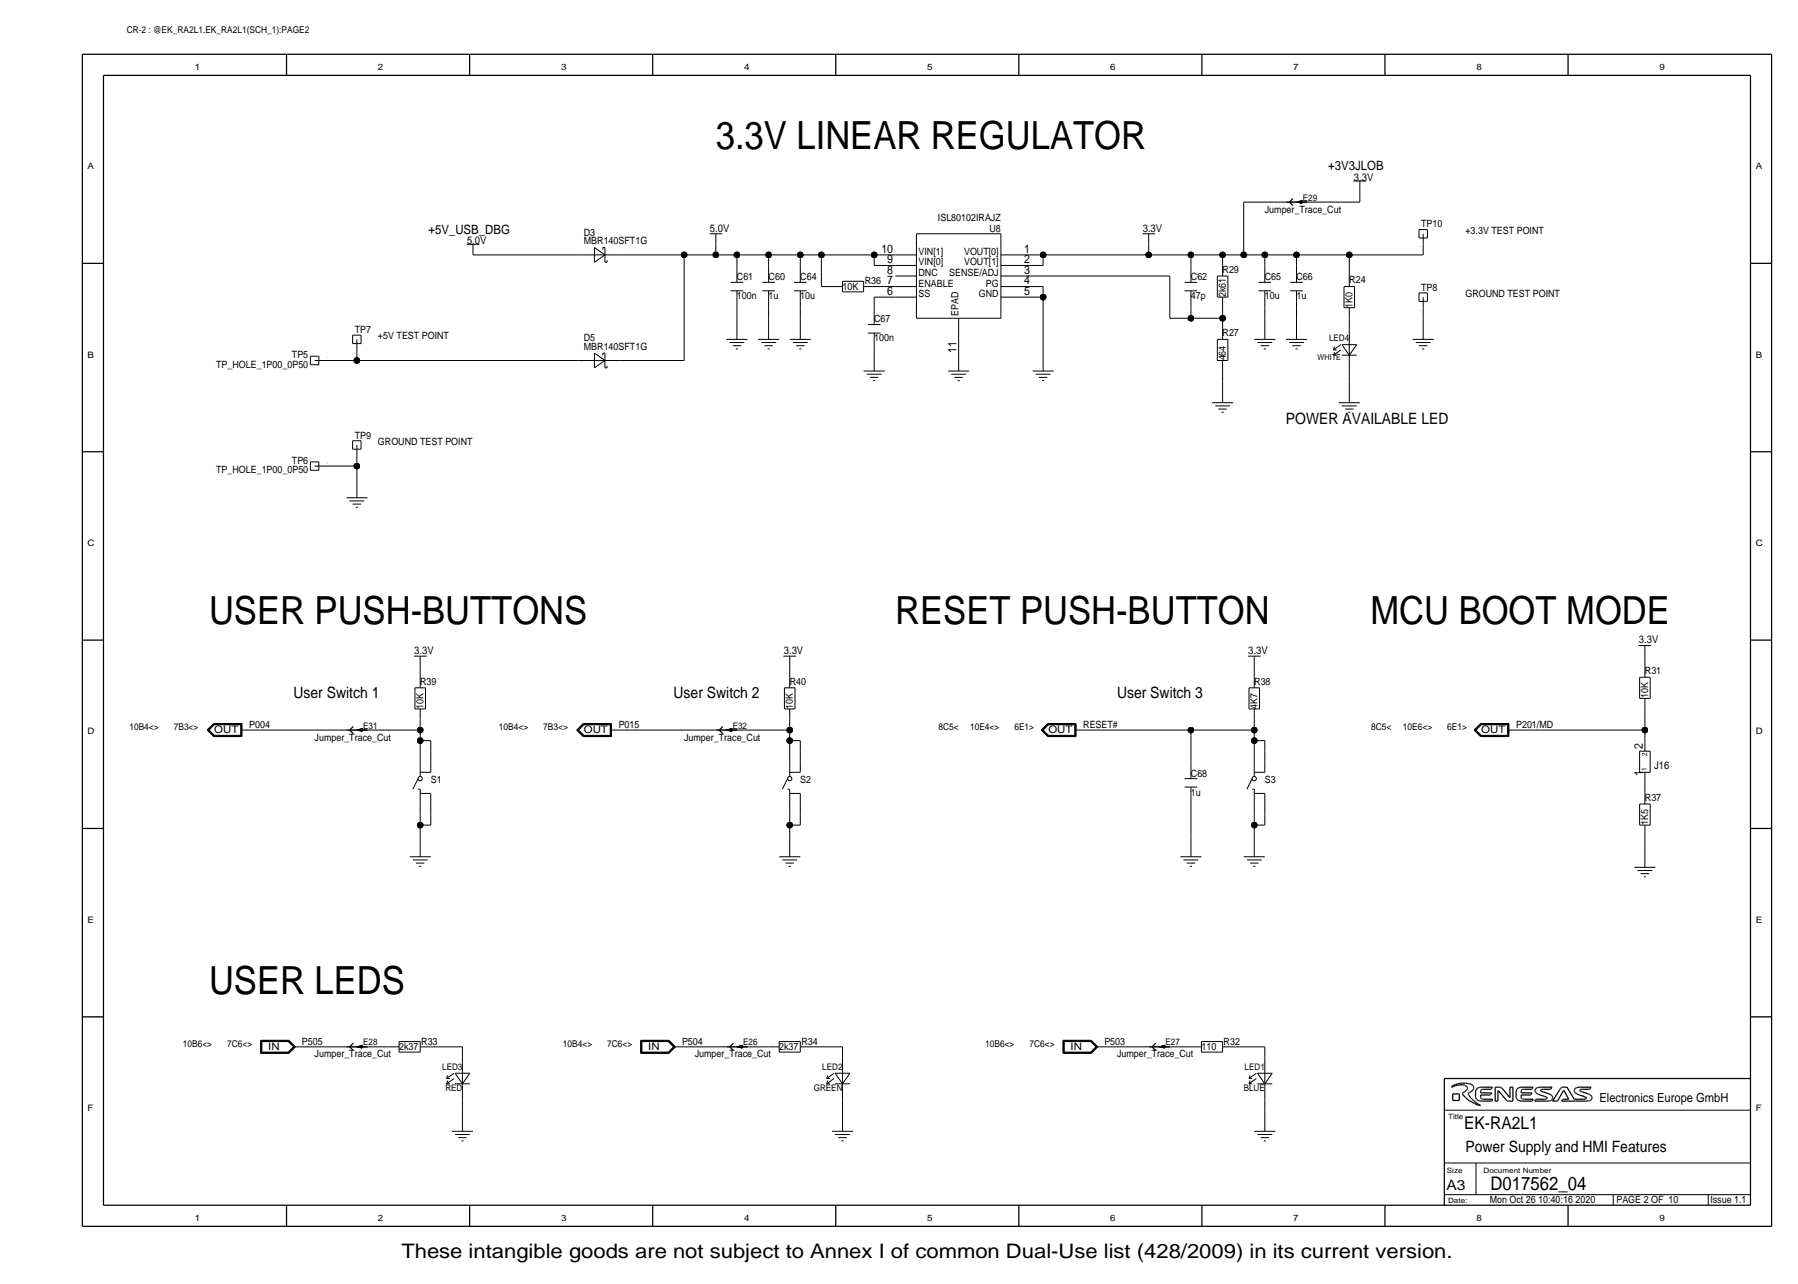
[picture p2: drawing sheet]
<svg xmlns="http://www.w3.org/2000/svg" width="433mm" height="309mm" viewBox="0 0 433 309" stroke-linecap="round" stroke-linejoin="round" font-family="sans-serif">
<g fill="none" stroke="#000" stroke-width=".24">
<path d="M112.3 58.8h3zM113.8 58.8v2.5zM143 59.5v3.6zM143 59.5l2.5 1.8zM145 59.5v.5zM145 59.5h.5zM145.5 59.5v3.6zM170.7 56.2h3zM172.2 58.8v2.5zM172.2 56.2v2.6zM220.5 56.2h20.3zM220.5 56.2v20.4z"/>
<path d="M240.8 56.2v20.4zM274.8 56.2h3.1zM276.4 58.8v2.5zM276.4 56.2v2.6zM299.2 48.6v12.7zM299.2 48.6h10.2zM309.4 48.6h5.1zM311.9 48.6h2.6zM311.9 48.6l1.3 .3zM311.9 48.6l1.4-.4zM312.1 48.6h1zM312.1 48.6h.7z"/>
<path d="M312.1 48.6l.4 .1zM312.2 48.6l1 .2zM312.2 48.6l1-.3zM312.2 48.6l.9-.2zM312.3 48.7h.8zM312.3 48.6l.9-.2zM312.4 48.6l.8 .1zM312.4 48.7h.7zM312.5 48.7l.7 .2zM312.5 48.6l.6-.1zM312.6 48.7l.6 .2zM312.6 48.6l.6-.1z"/>
<path d="M312.8 48.6h.3zM312.8 48.7l.3-.1zM312.8 48.7l.3 .1zM312.8 48.7l.4 .1zM312.9 48.4l.2-.1zM313 48.7h.1zM313 48.6v.2zM313 48.4h.1M313.1 48.7h.1M313.1 48.3v.5zM313.2 48.2v.6zM313.2 48.3v.5z"/>
<path d="M313.2 48.3v.6zM313.2 48.2v.7zM313.3 48.2v.7zM314.5 48.6h12.7zM325.6 43.5h3.1zM327.2 46.1v2.5zM327.2 43.5v2.6zM341.4 55.2h2zM341.4 55.2v2.1zM341.4 57.3h2zM342.4 58.8v2.5zM342.4 56.2v2.6z"/>
<path d="M343.4 55.2v2.1zM113.8 61.3h25.4zM139.2 61.3h10.2zM143 63.1l2.5-1.8zM145.5 63.1h.5zM146 62.6v.5zM149.4 61.3h15.2zM164.6 61.3h7.6zM164.6 61.3v25.4zM172.2 61.3h5.1zM175.8 67.9h3zM175.8 70h3z"/>
<path d="M177.3 61.3h7.6zM177.3 61.3v2.6zM177.3 74v2.6zM177.3 76.6v5zM177.3 71.5v2.5zM177.3 63.9v2.5zM177.3 66.3v1.6zM177.3 70v1.5zM183.4 70h3zM183.4 67.9h3zM184.9 61.3h7.6zM184.9 61.3v2.6z"/>
<path d="M184.9 74v2.6zM184.9 76.6v5zM184.9 71.5v2.5zM184.9 63.9v2.5zM184.9 66.3v1.6zM184.9 70v1.5zM191 67.9h3.1zM191 70h3.1zM192.5 61.3h5.1zM192.5 61.3v2.6zM192.5 74v2.6zM192.5 76.6v5z"/>
<path d="M192.5 71.5v2.5zM192.5 63.9v2.5zM192.5 66.3v1.6zM192.5 70v1.5zM197.6 61.3h12.7zM197.6 61.3v7.6zM197.6 68.9h2.6zM200.2 68.9h2.5zM202.7 67.7v2.5zM202.7 67.7h5.1zM202.7 70.2h5.1zM207.8 68.9h2.5z"/>
<path d="M207.8 67.7v2.5zM208.8 78.1h3zM210.3 71.5v2.5zM210.3 63.9h5.1zM210.3 61.3v2.6zM210.3 61.3h5.1zM210.3 74v2.6zM210.3 76.5v1.6zM210.3 71.5h5.1zM210.3 68.9h5.1zM215.4 61.3h5.1zM215.4 63.9h5.1z"/>
<path d="M215.4 66.4h5.1zM215.4 68.9h5.1zM215.4 71.5h5.1zM220.5 76.6h20.3zM230.6 76.6v5zM240.8 63.9h5.1zM240.8 61.3h5.1zM240.8 71.5h5.1zM240.8 66.4h5.1zM240.8 68.9h5.1zM245.9 63.9h5.1zM245.9 71.5h5.1z"/>
<path d="M245.9 61.3h5.1zM245.9 66.4h35.5zM245.9 68.9h5.1zM251 61.3h25.4zM251 61.3v2.6zM251 71.5v12.7zM251 68.9v2.6zM276.4 61.3h10.1zM281.4 66.4v10.2zM281.4 76.6h5.1zM285 70h3zM285 67.9h3z"/>
<path d="M286.5 61.3h7.6zM286.5 61.3v2.6zM286.5 76.6h7.6zM286.5 74v2.6zM286.5 71.5v2.5zM286.5 63.9v2.5zM286.5 66.3v1.6zM286.5 70v1.5zM292.9 66.4v5.1zM292.9 66.4h2.5zM292.9 71.5h2.5zM294.1 61.3h5.1z"/>
<path d="M294.1 61.3v2.6zM294.1 74v2.6zM294.1 76.6v2.5zM294.1 79.1v2.5zM294.1 71.5v2.5zM294.1 63.9v2.5zM295.4 66.4v5.1zM299.2 61.3h5.1zM302.8 67.9h3zM302.8 70h3zM304.3 61.3h7.6zM304.3 61.3v2.6z"/>
<path d="M304.3 74v2.6zM304.3 76.6v5zM304.3 71.5v2.5zM304.3 63.9v2.5zM304.3 66.3v1.6zM304.3 70v1.5zM310.4 70h3zM310.4 67.9h3zM311.9 61.3h12.7zM311.9 61.3v2.6zM311.9 74v2.6zM311.9 76.6v5z"/>
<path d="M311.9 71.5v2.5zM311.9 63.9v2.5zM311.9 66.3v1.6zM311.9 70v1.5zM323.3 68.9v5.1zM323.3 68.9h2.6zM323.3 74h2.6zM324.6 61.3h17.8zM324.6 61.3v5.1zM324.6 76.6v2.5zM324.6 79.1v10.2zM324.6 74v2.6z"/>
<path d="M324.6 66.4v2.5zM325.9 68.9v5.1zM341.4 70.5h2zM341.4 70.5v2zM341.4 72.5h2zM342.4 74v2.6zM342.4 71.5v2.5zM342.4 76.6v5zM343.4 70.5v2zM74.7 85.7v2zM74.7 87.7h2zM74.7 85.7h2z"/>
<path d="M75.7 86.7h2.5zM76.7 85.7v2zM78.2 86.7h7.7zM84.8 80.6h2.1zM84.8 80.6v2.1zM84.8 82.7h2.1zM85.9 84.2v2.5zM85.9 81.6v2.6zM85.9 86.7h53.3zM86.9 80.6v2.1zM139.2 86.7h10.2zM143 84.9v3.6z"/>
<path d="M143 84.9l2.5 1.8zM143 88.5l2.5-1.8zM145 84.9v.5zM145 84.9h.5zM145.5 88.5h.5zM145.5 84.9v3.6zM146 88v.5zM149.4 86.7h15.2zM174.8 81.6h5zM175.5 82.4h3.6zM176.3 83.2h2zM177 83.9h.5z"/>
<path d="M182.4 81.6h5.1zM183.1 82.4h3.6zM183.9 83.2h2zM184.7 83.9h.5zM190 81.6h5.1zM190.8 82.4h3.5zM191.5 83.2h2zM192.3 83.9h.5zM207.8 89.3h5.1zM208.5 90h3.6zM208.8 80.1h3zM209.3 90.8h2z"/>
<path d="M210.1 91.5h.5zM210.3 84.2v5.1zM210.3 81.6v2.6zM210.3 80.1v1.5zM228.1 89.3h5.1zM228.9 90h3.5zM229.6 90.8h2zM230.4 91.5h.5zM230.6 81.6v2.6zM230.6 84.2v5.1zM248.4 89.3h5.1zM249.2 90h3.5z"/>
<path d="M249.9 90.8h2.1zM250.7 91.5h.5zM251 84.2v5.1zM291.6 96.9h5.1zM292.4 97.6h3.5zM292.9 81.6v5.1zM292.9 81.6h2.5zM292.9 86.7h2.5zM293.1 98.4h2zM293.9 99.2h.5zM294.1 89.3v2.5zM294.1 91.8v5.1z"/>
<path d="M294.1 86.7v2.6zM295.4 81.6v5.1zM301.8 81.6h5zM302.5 82.4h3.6zM303.3 83.2h2zM304 83.9h.5zM309.4 81.6h5.1zM310.1 82.4h3.6zM310.9 83.2h2zM311.7 83.9h.5zM320.8 84.2h.8zM320.8 85.4h.8z"/>
<path d="M320.8 85.4l1.8-1.2zM320.8 84.2l1.8-1.3zM321.1 84.7l-.3 .7zM321.1 83.4l-.3 .8zM322.1 96.9h5.1zM322.8 82.9l1.8 2.5zM322.8 97.6h3.6zM322.8 82.9h3.6zM322.8 85.4h3.6zM323.6 98.4h2zM324.4 99.2h.5zM324.6 89.3v2.5z"/>
<path d="M324.6 91.8v5.1zM326.4 82.9l-1.8 2.5zM339.9 81.6h5zM340.6 82.4h3.6zM341.4 83.2h2zM342.1 83.9h.5zM74.7 111.1v2zM74.7 113.1h2zM74.7 111.1h2zM75.7 112.1h2.5zM76.7 111.1v2zM78.2 112.1h7.7z"/>
<path d="M83.3 119.7h5.1zM84.8 106h2.1zM84.8 106v2.1zM84.8 108.1h2.1zM85.9 109.6v2.5zM85.9 112.1v2.6zM85.9 114.7v5zM85.9 107v2.6zM86.9 106v2.1zM84.1 120.5h3.5zM84.8 121.3h2.1zM85.6 122h.5z"/>
<path d="M99.6 157.8h3zM101.1 157.8v2.6zM188.5 157.8h3zM190 157.8v2.6zM300.2 157.8h3.1zM301.8 157.8v2.6zM394.2 155.3h3.1zM395.7 157.8v2.6zM395.7 155.3v2.5zM49.8 175.6l1.6 1.6zM49.8 175.6l1.6-1.6zM50 175.6l1.5 1.5z"/>
<path d="M50 175.6l1.5-1.5zM50.1 175.6l1.4-1.4zM50.1 175.6l1.4 1.4zM50.3 175.6l1.3-1.3zM50.3 175.6l1.3 1.3zM51.4 174h6.8zM51.4 177.2h6.8zM51.5 177.1h6.6zM51.5 174.1h6.6zM51.5 177h6.5zM51.5 174.2h6.5zM51.6 174.3h6.3z"/>
<path d="M51.6 176.9h6.3zM57.9 175.6h2.6zM57.9 174.3v2.6zM58 174.2v2.8zM58.1 174.1v3zM58.2 174v3.2zM60.5 175.6h22.8zM83.3 175.6h5.1zM83.4 175.6h5zM85.9 175.6h2.5zM85.9 175.6l1.3 .3zM85.9 175.6l1.3-.4z"/>
<path d="M86.1 175.6h1zM86.1 175.6h.6zM86.1 175.6l.3 .1zM86.1 175.6l1 .2zM86.1 175.6l1-.3zM86.2 175.6l.9-.2zM86.3 175.7h.8zM86.3 175.6l.8-.2zM86.3 175.6l.8 .1zM86.4 175.7h.7zM86.4 175.7l.7 .2zM86.4 175.6l.7-.1z"/>
<path d="M86.5 175.7l.6 .2zM86.6 175.6l.5-.1zM86.7 175.6h.4zM86.8 175.7l.3-.1zM86.8 175.7l.3 .1zM86.8 175.4l.3-.1zM86.9 175.7h.2zM87 175.6v.2zM87 175.4h.1M87 175.7h.1M87.1 175.3v.5zM87.1 175.2l.1 .6z"/>
<path d="M87.1 175.3v.6zM87.2 175.3l-.1 .6zM87.2 175.2v.7zM88.4 175.6h12.7zM99.8 165.5v5zM99.8 165.5h2.6zM99.8 170.5h2.6zM101.1 173.1v2.5zM101.1 175.6v2.6zM101.1 178.2v2.5zM101.1 160.4v2.5zM101.1 170.5v2.6z"/>
<path d="M101.1 162.9v2.6zM101.1 178.2h2.5zM102.4 165.5v5zM103.6 178.2v2.5zM138.7 175.6l1.6 1.6zM138.7 175.6l1.6-1.6zM138.9 175.6l1.5 1.5zM138.9 175.6l1.5-1.5zM139 175.6l1.4-1.4zM139 175.6l1.4 1.4zM139.2 175.6l1.3-1.3zM139.2 175.6l1.3 1.3z"/>
<path d="M140.3 177.2h6.8zM140.3 174h6.8zM140.4 177.1h6.6zM140.4 174.1h6.6zM140.4 174.2h6.5zM140.4 177h6.5zM140.5 174.3h6.3zM140.5 176.9h6.3zM146.8 175.6h2.6zM146.8 174.3v2.6zM146.9 174.2v2.8zM147 174.1v3z"/>
<path d="M147.1 174v3.2zM149.4 175.6h22.8zM172.2 175.6h5.1zM172.3 175.6h5zM174.8 175.6h2.5zM174.8 175.6l1.3 .3zM174.8 175.6l1.3-.4zM175 175.6h1zM175 175.6h.6zM175 175.6l.3 .1zM175 175.6l1 .2zM175 175.6l1-.3z"/>
<path d="M175.1 175.6l.9-.2zM175.2 175.7h.8zM175.2 175.6l.8-.2zM175.2 175.6l.8 .1zM175.3 175.7h.7zM175.3 175.7l.7 .2zM175.3 175.6l.7-.1zM175.4 175.7l.6 .2zM175.5 175.6l.5-.1zM175.6 175.6h.4zM175.7 175.7l.3-.1zM175.7 175.7l.3 .1z"/>
<path d="M175.7 175.4l.3-.1zM175.8 175.7h.2zM175.9 175.6v.2zM175.9 175.4h.1M175.9 175.7h.1M176 175.3v.5zM176 175.2l.1 .6zM176 175.3v.6zM176.1 175.3l-.1 .6zM176.1 175.2v.7zM177.3 175.6h12.7zM188.7 170.5h2.6z"/>
<path d="M188.7 165.5v5zM188.7 165.5h2.6zM190 175.6v2.6zM190 178.2v2.5zM190 173.1v2.5zM190 160.4v2.5zM190 170.5v2.6zM190 162.9v2.6zM190 178.2h2.5zM191.3 165.5v5zM192.5 178.2v2.5zM250.5 175.6l1.6 1.6z"/>
<path d="M250.5 175.6l1.6-1.6zM250.6 175.6l1.5-1.5zM250.6 175.6l1.5 1.5zM250.8 175.6l1.4-1.4zM250.8 175.6l1.4 1.4zM251 175.6l1.2-1.3zM251 175.6l1.2 1.3zM252.1 177.2h6.8zM252.1 174h6.8zM252.1 174.1h6.7zM252.1 177.1h6.7zM252.2 174.2h6.5z"/>
<path d="M252.2 177h6.5zM252.2 174.3h6.4zM252.2 176.9h6.4zM258.6 175.6h2.5zM258.6 174.3v2.6zM258.7 174.2v2.8zM258.8 174.1v3zM258.9 174v3.2zM261.1 175.6h25.4zM286.5 175.6v7.6zM286.5 175.6h15.3zM300.5 165.5v5z"/>
<path d="M300.5 165.5h2.5zM300.5 170.5h2.5zM301.8 175.6v2.6zM301.8 178.2v2.5zM301.8 173.1v2.5zM301.8 160.4v2.5zM301.8 170.5v2.6zM301.8 162.9v2.6zM301.8 178.2h2.5zM303 165.5v5zM304.3 178.2v2.5zM354.6 175.6l1.6-1.6z"/>
<path d="M354.6 175.6l1.6 1.6zM354.8 175.6l1.5-1.5zM354.8 175.6l1.5 1.5zM354.9 175.6l1.4-1.4zM354.9 175.6l1.4 1.4zM355.1 175.6l1.3 1.3zM355.1 175.6l1.3-1.3zM356.2 177.2h6.8zM356.2 174h6.8zM356.3 177.1h6.6zM356.3 174.1h6.6zM356.3 174.2h6.5z"/>
<path d="M356.3 177h6.5zM356.4 174.3h6.3zM356.4 176.9h6.3zM362.7 175.6h2.6zM362.7 174.3v2.6zM362.8 174.2v2.8zM362.9 174.1v3zM363 174v3.2zM365.3 175.6h30.4zM394.5 168h2.5zM394.5 162.9v5.1zM394.5 162.9h2.5z"/>
<path d="M395.7 170.5v5.1zM395.7 175.6v2.6zM395.7 178.2v2.5zM395.7 168v2.5zM395.7 160.4v2.5zM397 162.9v5.1zM100.6 189.8h.5zM100.6 187.3l-1.3 2.5zM101.1 198.5v2.5zM101.1 195.9v2.6zM101.1 193.4v2.5zM101.1 180.7v2.5z"/>
<path d="M101.1 183.2v3.6zM101.1 190.9h2.5zM101.1 189.8v3.6zM101.1 198.5h2.5zM101.1 185.8h2.5zM103.6 195.9v2.6zM103.6 193.4v2.5zM103.6 180.7v2.5zM103.6 183.2v2.6zM103.6 190.9v2.5zM189.5 189.8h.5zM189.5 187.3l-1.3 2.5z"/>
<path d="M190 198.5v2.5zM190 195.9v2.6zM190 193.4v2.5zM190 180.7v2.5zM190 183.2v3.6zM190 190.9h2.5zM190 189.8v3.6zM190 198.5h2.5zM190 185.8h2.5zM192.5 195.9v2.6zM192.5 193.4v2.5zM192.5 180.7v2.5z"/>
<path d="M192.5 183.2v2.6zM192.5 190.9v2.5zM285 189.3h3zM285 187.3h3zM286.5 193.4v7.6zM286.5 190.9v2.5zM286.5 183.2v2.6zM286.5 185.7v1.6zM286.5 189.3v1.6zM301.2 189.8h.6zM301.2 187.3l-1.2 2.5zM301.8 198.5v2.5z"/>
<path d="M301.8 195.9v2.6zM301.8 193.4v2.5zM301.8 180.7v2.5zM301.8 183.2v3.6zM301.8 190.9h2.5zM301.8 189.8v3.6zM301.8 198.5h2.5zM301.8 185.8h2.5zM304.3 195.9v2.6zM304.3 193.4v2.5zM304.3 180.7v2.5zM304.3 183.2v2.6z"/>
<path d="M304.3 190.9v2.5zM394.5 198.5h2.5zM394.5 180.7h2.5zM394.5 180.7v5.1zM394.5 185.8h2.5zM394.5 193.4v5.1zM394.5 193.4h2.5zM395.7 188.3v2.6zM395.7 185.8v2.5zM395.7 198.5v2.5zM395.7 190.9v2.5zM397 180.7v5.1z"/>
<path d="M397 193.4v5.1zM98.6 206.1h5zM99.3 206.9h3.6zM100.1 207.6h2zM100.8 208.4h.5zM101.1 201v5.1zM187.5 206.1h5zM188.2 206.9h3.6zM189 207.6h2zM189.7 208.4h.5zM190 201v5.1zM284 206.1h5.1z"/>
<path d="M284.7 206.9h3.6zM285.5 207.6h2zM286.3 208.4h.5zM286.5 201v5.1zM299.2 206.1h5.1zM300 206.9h3.5zM300.7 207.6h2.1zM301.5 208.4h.5zM301.8 201v5.1zM393.2 208.6h5.1zM394 209.4h3.5zM394.7 210.2h2z"/>
<path d="M395.5 210.9h.5zM395.7 201v2.6zM395.7 203.6v5zM62.7 250.2v3.2zM62.7 253.4h6.8zM62.7 250.2h6.8zM62.8 250.3v3zM62.8 253.3h6.6zM62.8 250.3h6.6zM62.9 250.4h6.5zM62.9 250.4v2.8zM62.9 253.2h6.5z"/>
<path d="M63 250.5h6.3zM63 250.5v2.6zM63 253.1h6.3zM69.3 253.1l1.3-1.3zM69.3 250.5l1.3 1.3zM69.4 253.2l1.4-1.4zM69.4 250.4l1.4 1.4zM69.4 250.3l1.5 1.5zM69.4 253.3l1.5-1.5zM69.5 250.2l1.6 1.6zM70.6 251.8h2.6zM71.1 251.8l-1.6 1.6z"/>
<path d="M73.2 251.8h10.1zM83.3 251.8h5.1zM83.4 251.8h5zM85.9 251.8h2.5zM85.9 251.8l1.3 .3zM85.9 251.8l1.3-.4zM86.1 251.8h1zM86.1 251.8h.6zM86.1 251.8l.3 .1zM86.1 251.8l1 .2zM86.1 251.8l1-.3zM86.2 251.8l.9-.2z"/>
<path d="M86.3 251.9h.8zM86.3 251.8l.8-.2zM86.3 251.8l.8 .1zM86.4 251.9h.7zM86.4 251.9l.7 .2zM86.4 251.8l.7-.1zM86.5 251.9l.6 .2zM86.6 251.8l.5-.1zM86.7 251.8h.4zM86.8 251.9l.3-.1zM86.8 251.9l.3 .1zM86.8 251.6l.3-.1z"/>
<path d="M86.9 251.9h.2zM87 251.8v.2zM87 251.6h.1M87 251.9h.1M87.1 251.5v.5zM87.1 251.4l.1 .6zM87.1 251.5v.6zM87.2 251.5l-.1 .6zM87.2 251.4v.7zM88.4 251.8h5.1zM93.5 251.8h2.5zM96 253.1h5.1z"/>
<path d="M96 250.5v2.6zM96 250.5h5.1zM101.1 251.8h2.5zM101.1 250.5v2.6zM103.6 251.8h7.7zM107.4 259.4h.8zM107.4 259.4l1.8-1.2zM107.7 259.9l-.3 .8zM107.7 258.7l-.3 .7zM109.5 258.2l1.8 2.5zM109.5 258.2h3.5zM111.3 251.8v2.6z"/>
<path d="M111.3 254.4v10.1zM113 258.2l-1.7 2.5zM154.1 250.2h6.8zM154.1 250.2v3.2zM154.1 253.4h6.8zM154.2 250.3v3zM154.2 253.3h6.7zM154.2 250.3h6.7zM154.3 250.4v2.8zM154.3 253.2h6.5zM154.3 250.4h6.5zM154.4 250.5v2.6z"/>
<path d="M154.4 253.1h6.4zM154.4 250.5h6.4zM160.8 250.5l1.3 1.3zM160.8 253.1l1.3-1.3zM160.8 253.2l1.4-1.4zM160.8 250.4l1.4 1.4zM160.9 250.3l1.5 1.5zM160.9 253.3l1.5-1.5zM160.9 253.4l1.6-1.6zM160.9 250.2l1.6 1.6zM162.1 251.8h2.5zM164.6 251.8h10.2z"/>
<path d="M174.8 251.8h5zM174.8 251.8h5.1zM177.3 251.8h2.5zM177.3 251.8l1.3 .3zM177.3 251.8l1.4-.4zM177.5 251.8h1zM177.5 251.8h.7zM177.5 251.8l.4 .1zM177.5 251.8l1.1 .2zM177.5 251.8l1.1-.3zM177.6 251.8l.9-.2zM177.7 251.9h.8z"/>
<path d="M177.7 251.8l.9-.2zM177.7 251.8l.9 .1zM177.8 251.9h.7zM177.9 251.9l.7 .2zM177.9 251.8l.6-.1zM178 251.9l.6 .2zM178 251.8l.6-.1zM178.2 251.8h.3zM178.2 251.9l.3-.1zM178.2 251.9l.3 .1zM178.2 251.9l.4 .1zM178.3 251.6l.2-.1z"/>
<path d="M178.4 251.9h.1zM178.4 251.8v.2zM178.4 251.6h.1M178.5 251.9h.1M178.5 251.5v.5zM178.6 251.4v.6zM178.6 251.5v.5zM178.6 251.5v.6zM178.6 251.4v.7zM178.7 251.4v.7zM179.8 251.8h5.1zM184.9 251.8h2.6z"/>
<path d="M187.5 250.5v2.6zM187.5 250.5h5zM187.5 253.1h5zM192.5 251.8h2.6zM192.5 250.5v2.6zM195.1 251.8h7.6zM198.9 259.4l1.8-1.2zM198.9 259.4h.7zM199.1 259.9l-.2 .8zM199.1 258.7l-.2 .7zM200.9 258.2l1.8 2.5zM200.9 258.2h3.6z"/>
<path d="M202.7 251.8v2.6zM202.7 254.4v10.1zM204.5 258.2l-1.8 2.5zM255.7 250.2v3.2zM255.7 253.4h6.8zM255.7 250.2h6.8zM255.8 250.3h6.7zM255.8 250.3v3zM255.8 253.3h6.7zM255.9 250.4v2.8zM255.9 253.2h6.5zM255.9 250.4h6.5z"/>
<path d="M256 250.5h6.4zM256 250.5v2.6zM256 253.1h6.4zM262.4 250.5l1.3 1.3zM262.4 253.1l1.3-1.3zM262.4 253.2l1.4-1.4zM262.4 250.4l1.4 1.4zM262.5 253.3l1.5-1.5zM262.5 250.3l1.5 1.5zM262.5 250.2l1.6 1.6zM262.5 253.4l1.6-1.6zM263.7 251.8h2.5z"/>
<path d="M266.2 251.8h10.2zM276.4 251.8h5zM276.4 251.8h5.1zM278.9 251.8h2.5zM278.9 251.8l1.3 .3zM278.9 251.8l1.4-.4zM279.1 251.8h1zM279.1 251.8h.7zM279.1 251.8l.4 .1zM279.1 251.8l1.1 .2zM279.1 251.8l1.1-.3zM279.2 251.8l.9-.2z"/>
<path d="M279.3 251.9h.8zM279.3 251.8l.9-.2zM279.3 251.8l.9 .1zM279.4 251.9h.7zM279.5 251.9l.7 .2zM279.5 251.8l.6-.1zM279.6 251.9l.6 .2zM279.6 251.8l.6-.1zM279.8 251.8h.3zM279.8 251.9l.3-.1zM279.8 251.9l.3 .1zM279.8 251.9l.4 .1z"/>
<path d="M279.9 251.6l.2-.1zM280 251.9h.1zM280 251.8v.2zM280 251.6h.1M280.1 251.9h.1M280.1 251.5v.5zM280.2 251.4v.6zM280.2 251.5v.5zM280.2 251.5v.6zM280.2 251.4v.7zM280.3 251.4v.7zM281.4 251.8h5.1z"/>
<path d="M286.5 251.8h2.6zM289.1 250.5v2.6zM289.1 250.5h5zM289.1 253.1h5zM294.1 251.8h2.6zM294.1 250.5v2.6zM296.7 251.8h7.6zM300.5 259.4l1.8-1.2zM300.5 259.4h.7zM300.7 259.9l-.2 .8zM300.7 258.7l-.2 .7zM302.5 258.2l1.8 2.5z"/>
<path d="M302.5 258.2h3.6zM304.3 251.8v2.6zM304.3 254.4v10.1zM306.1 258.2l-1.8 2.5zM107.4 260.7h.8zM107.4 260.7l1.8-1.3zM108.7 272.1h5.1zM109.5 260.7h3.5zM109.5 272.9h3.5zM110.2 273.7h2.1zM111 274.4h.5zM111.3 264.5v2.6z"/>
<path d="M111.3 267.1v5zM198.9 260.7h.7zM198.9 260.7l1.8-1.3zM200.2 272.1h5zM200.9 260.7h3.6zM200.9 272.9h3.6zM201.7 273.7h2zM202.4 274.4h.5zM202.7 264.5v2.6zM202.7 267.1v5zM300.5 260.7h.7zM300.5 260.7l1.8-1.3z"/>
<path d="M301.8 272.1h5zM302.5 260.7h3.6zM302.5 272.9h3.6zM303.3 273.7h2zM304 274.4h.5zM304.3 264.5v2.6zM304.3 267.1v5zM347.5 279.8h73.6zM347.5 267.1h73.6zM355.1 279.8v7.6zM347.5 287.4h73.6zM388.1 287.4v2.5z"/>
<path d="M411 287.4v2.5z"/>
<circle cx="101.1" cy="187.3" r=".51"/>
<circle cx="190" cy="187.3" r=".51"/>
<circle cx="301.7" cy="187.3" r=".51"/>
</g>
<g fill="#000" stroke="#000" stroke-width=".24">
<circle cx="164.6" cy="61.3" r=".71"/>
<circle cx="172.2" cy="61.3" r=".71"/>
<circle cx="177.3" cy="61.3" r=".71"/>
<circle cx="184.9" cy="61.3" r=".71"/>
<circle cx="192.5" cy="61.3" r=".71"/>
<circle cx="197.6" cy="61.3" r=".71"/>
<circle cx="210.3" cy="61.3" r=".71"/>
<circle cx="251" cy="71.5" r=".71"/>
<circle cx="251" cy="61.3" r=".71"/>
<circle cx="276.4" cy="61.3" r=".71"/>
<circle cx="286.5" cy="76.6" r=".71"/>
<circle cx="286.5" cy="61.3" r=".71"/>
<circle cx="294.1" cy="61.3" r=".71"/>
<circle cx="294.1" cy="76.6" r=".71"/>
<circle cx="299.2" cy="61.3" r=".71"/>
<circle cx="304.3" cy="61.3" r=".71"/>
<circle cx="311.9" cy="61.3" r=".71"/>
<circle cx="324.6" cy="61.3" r=".71"/>
<circle cx="85.9" cy="86.7" r=".71"/>
<circle cx="85.9" cy="112.1" r=".71"/>
<circle cx="101.1" cy="175.6" r=".71"/>
<circle cx="101.1" cy="178.2" r=".71"/>
<circle cx="190" cy="178.2" r=".71"/>
<circle cx="190" cy="175.6" r=".71"/>
<circle cx="286.5" cy="175.6" r=".71"/>
<circle cx="301.8" cy="178.2" r=".71"/>
<circle cx="301.8" cy="175.6" r=".71"/>
<circle cx="395.7" cy="175.6" r=".71"/>
<circle cx="101.1" cy="198.5" r=".71"/>
<circle cx="190" cy="198.5" r=".71"/>
<circle cx="301.8" cy="198.5" r=".71"/>
</g>
<g fill="none" stroke="#000" stroke-width=".3">
<path d="M19.8 13.1v281.9zM19.8 13.1h406.4zM24.9 18.1h396.2zM24.9 18.1v271.8zM68.9 13.1v5zM113 13.1v5zM157 13.1v5zM201.1 13.1v5zM245.1 13.1v5zM289.2 13.1v5zM333.2 13.1v5zM377.2 13.1v5z"/>
<path d="M421.1 18.1v271.8zM426.2 13.1v281.9zM310.2 48.6l.8 .9zM311 47.8l-.8 .8zM19.8 63.3h5.1zM421.1 63.3h5.1zM19.8 108.7h5.1zM421.1 108.7h5.1zM19.8 154h5.1zM421.1 154h5.1zM84.1 175.6l.9 .9zM84.1 175.6l.9-.8z"/>
<path d="M173 175.6l.9 .9zM173 175.6l.9-.8zM19.8 199.3h5.1zM421.1 199.3h5.1zM19.8 244.6h5.1zM84.1 251.8l.9 .9zM84.1 251.8l.9-.8zM175.6 251.8l.8 .9zM175.6 251.8l.8-.8zM277.2 251.8l.8 .9zM277.2 251.8l.8-.8zM347.5 259.4h73.6z"/>
<path d="M347.5 259.4v30.5zM421.1 244.6h5.1zM349.3 261.5h.1M349.3 261.4h.1M349.3 261.6h.1M349.3 261.4l-.1 .1zM349.3 261.3h.1M349.4 261.5l.3-.2zM349.4 261.2h.1M349.4 261.5h.1M349.5 261.2l.3-.2zM349.5 264.7h1.6z"/>
<path d="M349.5 263.1v1.6zM349.5 263.1h1.6zM349.7 261.3l.4-.1zM349.8 261l.4-.1zM350.1 261.2l.5-.1zM350.2 260.9l.4-.1zM350.6 261.1l.4-.1zM350.6 260.8l.4-.1zM351 260.7l.4-.1zM351 261h.5zM351.1 263.1v1.6zM351.4 260.6h.4z"/>
<path d="M351.5 261h.4zM351.8 260.6h.4zM351.8 262.9h.1M351.8 263h.1M351.8 263v.1zM351.8 263.1l.1 .2zM351.9 262.9h.1M351.9 261h.4zM351.9 263.3l.3 .4zM351.9 262.8h.1M352 262.8l.4-.2zM352.2 260.6h.4z"/>
<path d="M352.2 263.7l.4 .3zM352.3 261l.2 .1zM352.4 262.6l.2-.2zM352.5 261.1l.1 .1zM352.6 261.2h.2zM352.6 264l.4 .4zM352.6 260.6h.4zM352.6 262.4l.2-.1zM352.8 262.3l.1-.1zM352.8 261.2l.1 .1zM352.9 261.3l.1 .2zM353 261.6h.1"/>
<path d="M353 260.6l.3 .1zM353 262l-.1 .2zM353.1 261.7h.1M353 264.4l.5 .4zM353.1 261.7v.1zM353.1 261.8l-.1 .2zM353.2 263.1h.1M353.3 260.7h.3zM353.3 263.2l.1 .3zM353.3 263h.1M353.3 262.9h.1M353.3 262.9l.2-.1z"/>
<path d="M353.4 263.5l.2 .3zM353.5 262.8l.2-.1zM353.5 264.8l.6 .3zM353.6 260.7l.3 .1zM353.6 263.8l.3 .3zM353.7 262.7l.2-.1zM353.9 260.8l.2 .1zM353.9 264.1l.3 .4zM354.1 262.4l.2-.1zM354.1 260.9l.2 .2zM354.1 262.4l-.2 .2zM354.1 265.1l.6 .3z"/>
<path d="M354.2 264.5l.3 .2zM354.3 261.1l.1 .1zM354.4 261.2l.1 .2zM354.4 262.1l-.1 .2zM354.5 264.7l.4 .4zM354.5 261.9l-.1 .2zM354.5 261.7v.2zM354.5 261.4v.3zM354.7 265.4l.6 .3zM354.9 265.1l.4 .3zM355 264l.1 .2zM355 263.7v.3z"/>
<path d="M355 262.7v1zM355 262.4v.3zM355.1 264.2l.1 .3zM355.1 262.2l-.1 .2zM355.2 264.5l.2 .1zM355.2 262l-.1 .2zM355.3 265.4l.4 .2zM355.3 265.7l.7 .2zM355.4 261.8l.3-.1zM355.4 264.6l.3 .1zM355.4 261.8l-.2 .2zM355.7 264.7l.2 .1z"/>
<path d="M355.7 261.7l.2-.1zM355.7 265.6l.5 .3zM355.9 264.8l.3 .1zM355.9 261.6l.3-.1zM356.1 265.9h.1M356.2 265.9h.1M356.2 262.9h2.7zM356.2 261.5h.4zM356.2 264l.1 .1zM356.2 262.4v.2zM356.2 262.6v.3zM356.2 263.4h2.2z"/>
<path d="M356.2 263.4v.5zM356.2 264h.1M356.2 264.9h.4zM356.4 264.3h.1M356.3 264.2h.1M356.2 262.4h.1M356.3 262.2l.1-.1zM356.3 262.3h.1M356.5 264.3h.1M356.4 262.1l.2-.1zM356.5 264.3l.1 .1zM356.6 262h.1z"/>
<path d="M356.6 261.5h2.5zM356.6 264.9h2.1zM356.6 264.4h.2zM356.7 262h.3zM356.8 264.4h.2zM357 264.4h2.1zM357 262h1.7zM358.4 263.4h.1M358.5 263.3h.1M358.7 262h.1M358.7 264.9h.1M358.9 262.9l-.3 .4z"/>
<path d="M358.9 264.9h.1M358.8 262h.1M359.1 261.5l-.2 .4zM359.1 264.4l-.1 .4zM359.7 261.5h.6zM359.7 261.5v3.4zM359.7 264.9h.7zM360.3 261.5h.5zM360.4 262.4h.1M360.4 262.3v2.6zM360.5 262.4h.1M360.5 262.4l1.8 2.1z"/>
<path d="M360.8 261.5l.1 .1zM360.9 261.6h.2zM361.1 261.6l.1 .1zM361.2 261.7h.1M361.3 261.7l.2 .2zM361.5 261.9l1.7 2.1zM362.3 264.5l.2 .2zM362.6 264.8h.1M362.6 264.8h.1zM362.7 264.8l.2 .1zM362.9 264.9h.4zM363.2 264h.1"/>
<path d="M363.3 264.9h.7zM363.3 261.5h.7zM363.3 261.5v2.6zM363.3 264h.1M364 261.5v3.4zM364.7 264l.1 .2zM364.7 263.7v.3zM364.7 262.7v1zM364.7 262.4v.3zM364.8 264.2l.2 .3zM364.8 262.2l-.1 .2zM365 264.5l.2 .1z"/>
<path d="M365 262l-.2 .2zM365.2 261.8l.2-.1zM365.2 264.6l.2 .1zM365.2 261.8l-.2 .2zM365.4 261.7l.3-.1zM365.4 264.7l.3 .1zM365.7 264.8l.3 .1zM365.7 261.6l.3-.1zM366 261.5h.4zM366 262.9h2.6zM366 262.4v.2zM366 262.6v.3z"/>
<path d="M366 263.4h2.2zM366 263.4v.5zM366 264h.1M366 264v.1zM366 264.9h.4zM366 264.2h.1M366 262.4h.1M366.1 264.3h.1M366.1 262.2l.1-.1zM366 262.3h.1M366.2 264.3h.1M366.2 262.1l.1-.1z"/>
<path d="M366.2 264.3l.2 .1zM366.3 262h.2zM366.4 261.5h2.4zM366.4 264.9h2.1zM366.4 264.4h.1zM366.5 262h.2zM366.5 264.4h.2zM366.7 264.4h2.2zM366.7 262h1.8zM368.2 263.4h.1M368.3 263.3h.1M368.5 262h.1"/>
<path d="M368.5 264.9h.1M368.6 262.9l-.2 .4zM368.6 262h.1M368.6 264.9h.1M368.8 261.5l-.2 .4zM368.9 264.4l-.2 .4zM369.2 264.9h2.8zM369.3 262.5h.1M369.3 262.4h.1M369.3 262.6l.1 .1zM369.3 262.2v.2zM369.4 262l-.1 .2z"/>
<path d="M369.4 262.7l.1 .1zM369.4 264.5l-.2 .4zM369.5 264.5h.1M369.5 262.8l.2 .2zM369.5 261.9l-.1 .1zM369.6 264.4h2zM369.6 264.4h.1M369.6 261.7h.3zM369.6 261.7l-.1 .2zM369.7 263l.2 .1zM369.9 261.7l.2-.1zM369.9 263.1l.2 .1z"/>
<path d="M370.1 263.2l.4 .2zM370.1 261.6l.4-.1zM370.5 261.5h.3zM370.5 263.4l1.2 .4zM370.6 262.2h.1M370.6 262.3h.1M370.6 262.4h.1M370.6 262.4l.2 .1zM370.7 262.1h.1M370.8 262.5l.1 .1zM370.8 262h.1M370.8 261.5h2.6z"/>
<path d="M370.9 262h.4zM370.9 262.6h.3zM371.2 262.6l1.2 .4zM371.3 262h1.7zM371.6 264.4h.3zM371.7 263.8l.2 .1zM371.9 263.9l.2 .1zM371.9 264.4h.2zM372 264.9h.4zM372.1 264h.1M372.2 264.3h.1M372.2 264l.1 .2z"/>
<path d="M372.3 264.2h.1M372.4 263l.3 .1zM372.4 264.9l.4-.1zM372.7 263.1l.3 .2zM372.8 264.8h.2zM373 263.3l.2 .1zM373 262h.1M373 264.8l.2-.1zM373.1 262l.1-.1zM373.2 264.7l.2-.2zM373.2 263.4l.2 .2zM373.4 263.6v.1z"/>
<path d="M373.4 261.5l-.2 .4zM373.4 263.7l.1 .1zM373.5 264.4l-.1 .1zM373.5 263.8l.1 .2zM373.5 264.2v.2zM373.5 264.9h1.2zM373.6 264.1h.1M373.6 264.1l-.1 .1zM375.3 262.1l-1.8 2.8zM375.4 261.9l-.1 .2zM375.4 261.8h.1M375.4 261.8l.2-.1z"/>
<path d="M375.8 261.6h.1M375.7 261.6l-.1 .1zM375.7 264.9h3.3zM375.8 261.6l.1-.1zM376 264.5h.1M375.9 264.5l-.2 .4zM375.9 261.5h.4zM376.1 264.4h.1M376.1 264.4h1.3zM376.1 262.4l-1.4 2.5zM376.2 262.3h.1M376.1 262.4h.1"/>
<path d="M376.2 262.3l1.2 2.1zM376.3 261.5h.7zM377 261.5l1.7 2.9zM378.7 264.4h2.3zM378.7 262.4h.1M378.8 262.6v.1zM378.8 262.5h.1M378.8 262.2l-.1 .2zM378.8 262.7l.2 .1zM378.8 262v.2zM378.9 261.9l-.1 .1zM379 262.8l.1 .2z"/>
<path d="M379 264.9h2.5zM379.1 261.7l-.2 .2zM379.1 261.7h.2zM379.1 263l.2 .1zM379.3 261.7l.3-.1zM379.3 263.1l.3 .1zM379.6 261.6l.3-.1zM379.6 263.2l.3 .2zM379.9 261.5h.4zM379.9 263.4l1.2 .4zM380.1 262.2h.1M380.1 262.3h.1"/>
<path d="M380.1 262.4h.1M380.1 262.4l.1 .1zM380.1 262.1h.1M380.2 262.5l.2 .1zM380.2 262.1l.2-.1zM380.3 261.5h2.5zM380.4 262.6h.2zM380.4 262h.3zM380.6 262.6l1.2 .4zM380.7 262h1.7zM381 264.4h.4zM381.1 263.8l.3 .1z"/>
<path d="M381.4 264.4l.2-.1zM381.4 263.9l.2 .1zM381.5 264.9h.4zM381.6 264h.1M381.6 264.3h.1M381.7 264.2h.1M381.7 264v.2zM381.8 263l.4 .1zM381.9 264.9l.3-.1zM382.2 263.1l.2 .2zM382.2 264.8h.2zM382.4 264.8l.3-.1z"/>
<path d="M382.4 262h.1M382.4 263.3l.2 .1zM382.5 262h.1M382.6 263.4l.2 .2zM382.7 264.7l.1-.2zM382.8 263.6l.1 .1zM382.8 261.5l-.2 .4zM382.9 264.4l-.1 .1zM383 263.8h.1M383 264.2l-.1 .2zM383 263.8v.2zM383 264.1h.1"/>
<path d="M383 264.1v.1zM19.8 295h406.4zM24.9 289.9h396.2zM68.9 289.9v5.1zM113 289.9v5.1zM157 289.9v5.1zM201.1 289.9v5.1zM245.1 289.9v5.1zM289.2 289.9v5.1zM333.2 289.9v5.1zM377.2 289.9v5.1z"/>
</g>
<g font-size="9.3">
<text x="172.2" y="35.9">3.3V LINEAR REGULATOR</text>
<text x="50.3" y="150.2">USER PUSH-BUTTONS</text>
<text x="215.4" y="150.2">RESET PUSH-BUTTON</text>
<text x="329.7" y="150.2">MCU BOOT MODE</text>
<text x="50.3" y="239.1">USER LEDS</text>
</g>
<text font-size="4.8" x="96.6" y="302.6">These intangible goods are not subject to Annex I of common Dual-Use list (428/2009) in its current version.</text>
<text font-size="4.5" x="358.6" y="286.4">D017562_04</text>
<text font-size="4.2" x="352.2" y="271.6">EK-RA2L1</text>
<g font-size="3.8">
<text x="309.4" y="102">POWER AVAILABLE LED</text>
<text x="70.6" y="168">User Switch 1</text>
<text x="162.1" y="168">User Switch 2</text>
<text x="268.7" y="168">User Switch 3</text>
<text x="352.6" y="277.2">Power Supply and HMI Features</text>
</g>
<text font-size="3.4" x="348" y="286.4">A3</text>
<g font-size="3.1">
<text x="319.6" y="41">+3V3JLOB</text>
<text x="103.1" y="56.2">+5V_USB_DBG</text>
</g>
<text font-size="3" x="384.8" y="265">Electronics Europe GmbH</text>
<g font-size="2.9">
<text x="212.1" y="60.8">10</text>
<text x="213.5" y="65.9">8</text>
<text x="213.5" y="63.3">9</text>
<text x="246.4" y="63.3">2</text>
<text x="246.4" y="60.8">1</text>
<text x="246.4" y="65.9">3</text>
<text x="213.5" y="68.4">7</text>
<text x="213.5" y="71">6</text>
<text x="246.4" y="68.4">4</text>
<text x="246.4" y="71">5</text>
<text x="230.1" y="85" transform="rotate(-90 230.1 85)">11</text>
<text x="395.2" y="180.2" transform="rotate(-90 395.2 180.2)">2</text>
<text x="395.2" y="186.7" transform="rotate(-90 395.2 186.7)">1</text>
</g>
<g font-size="2.6">
<text x="325.7" y="43.5">3.3V</text>
<text x="112.4" y="58.8">5.0V</text>
<text x="170.8" y="55.7">5.0V</text>
<text x="274.9" y="55.7">3.3V</text>
<text x="394.3" y="154.8">3.3V</text>
<text x="99.7" y="157.3">3.3V</text>
<text x="188.6" y="157.3">3.3V</text>
<text x="300.3" y="157.3">3.3V</text>
<text x="397.9" y="185">J16</text>
</g>
<g font-size="2.5">
<text x="51.6" y="176.4">OUT</text>
<text x="140.5" y="176.4">OUT</text>
<text x="252.2" y="176.4">OUT</text>
<text x="356.4" y="176.4">OUT</text>
<text x="64.5" y="252.6">IN</text>
<text x="156" y="252.6">IN</text>
<text x="257.6" y="252.6">IN</text>
</g>
<g font-size="2.4">
<text x="225.6" y="53.2">ISL80102IRAJZ</text>
<text x="304.3" y="51.2">Jumper_Trace_Cut</text>
<text x="140.5" y="58.8">MBR140SFT1G</text>
<text x="140.5" y="56.7">D3</text>
<text x="238" y="55.7">U8</text>
<text x="341.9" y="54.7">TP10</text>
<text x="352.6" y="56.2">+3.3V TEST POINT</text>
<text x="221" y="61.3">VIN[1]</text>
<text x="221" y="63.9">VIN[0]</text>
<text x="231.9" y="61.3">VOUT[0]</text>
<text x="231.9" y="63.9">VOUT[1]</text>
<text x="294.1" y="65.6">R29</text>
<text x="177.3" y="67.4">C61</text>
<text x="177.3" y="72">100n</text>
<text x="184.9" y="67.4">C60</text>
<text x="184.9" y="72">1u</text>
<text x="192.5" y="67.4">C64</text>
<text x="192.5" y="72">10u</text>
<text x="202.7" y="69.7">10K</text>
<text x="208" y="68.4">R36</text>
<text x="221" y="66.4">DNC</text>
<text x="221" y="68.9">ENABLE</text>
<text x="221" y="71.5">SS</text>
<text x="228.4" y="66.4">SENSE/ADJ</text>
<text x="235.5" y="71.5">GND</text>
<text x="237.2" y="68.9">PG</text>
<text x="286.5" y="67.4">C62</text>
<text x="286.5" y="72">47p</text>
<text x="294.9" y="71.5" transform="rotate(-90 294.9 71.5)">2k61</text>
<text x="304.3" y="67.4">C65</text>
<text x="304.3" y="72">10u</text>
<text x="311.9" y="67.4">C66</text>
<text x="311.9" y="72">1u</text>
<text x="324.6" y="68.2">R24</text>
<text x="341.9" y="70">TP8</text>
<text x="352.6" y="71.5">GROUND TEST POINT</text>
<text x="210.3" y="77.6">C67</text>
<text x="230.6" y="76" transform="rotate(-90 230.6 76)">EPAD</text>
<text x="325.4" y="74" transform="rotate(-90 325.4 74)">1K0</text>
<text x="85.3" y="80.1">TP7</text>
<text x="90.9" y="81.6">+5V TEST POINT</text>
<text x="140.5" y="82.1">D5</text>
<text x="210.3" y="82.1">100n</text>
<text x="294.1" y="80.9">R27</text>
<text x="52" y="88.5">TP_HOLE_1P00_0P50</text>
<text x="70.2" y="86.2">TP5</text>
<text x="140.5" y="84.2">MBR140SFT1G</text>
<text x="294.9" y="86.7" transform="rotate(-90 294.9 86.7)">464</text>
<text x="85.3" y="105.5">TP9</text>
<text x="90.9" y="107">GROUND TEST POINT</text>
<text x="52" y="113.9">TP_HOLE_1P00_0P50</text>
<text x="70.2" y="111.6">TP6</text>
<text x="101.1" y="164.7">R39</text>
<text x="190" y="164.7">R40</text>
<text x="301.8" y="164.7">R38</text>
<text x="395.7" y="162.2">R31</text>
<text x="396.5" y="168" transform="rotate(-90 396.5 168)">10K</text>
<text x="101.9" y="170.5" transform="rotate(-90 101.9 170.5)">10K</text>
<text x="190.8" y="170.5" transform="rotate(-90 190.8 170.5)">10K</text>
<text x="302.5" y="170.5" transform="rotate(-90 302.5 170.5)">4K7</text>
<text x="59.9" y="175.1">P004</text>
<text x="75.7" y="178.2">Jumper_Trace_Cut</text>
<text x="148.8" y="175.1">P015</text>
<text x="164.6" y="178.2">Jumper_Trace_Cut</text>
<text x="260.6" y="175.1">RESET#</text>
<text x="364.7" y="175.1">P201/MD</text>
<text x="103.6" y="188.3">S1</text>
<text x="192.5" y="188.3">S2</text>
<text x="286.5" y="186.8">C68</text>
<text x="286.5" y="191.4">1u</text>
<text x="304.3" y="188.3">S3</text>
<text x="395.7" y="192.6">R37</text>
<text x="396.5" y="198.5" transform="rotate(-90 396.5 198.5)">1K5</text>
<text x="72.6" y="251.3">P505</text>
<text x="101.3" y="251.3">R33</text>
<text x="164.1" y="251.3">P504</text>
<text x="192.8" y="251.3">R34</text>
<text x="265.7" y="251.3">P503</text>
<text x="294.4" y="251.3">R32</text>
<text x="75.7" y="254.4">Jumper_Trace_Cut</text>
<text x="96" y="252.6">2k37</text>
<text x="167.1" y="254.4">Jumper_Trace_Cut</text>
<text x="187.5" y="252.6">2k37</text>
<text x="268.7" y="254.4">Jumper_Trace_Cut</text>
<text x="289.1" y="252.6">110</text>
<text x="358.4" y="289.4">Mon Oct 26 10:40:16 2020</text>
<text x="388.9" y="289.4">PAGE 2 OF 10</text>
<text x="411.5" y="289.4">Issue 1.1</text>
</g>
<g font-size="2.3">
<text x="30.5" y="8">CR-2 : @EK_RA2L1.EK_RA2L1(SCH_1):PAGE2</text>
<text x="31.1" y="175.6">10B4&lt;&gt;</text>
<text x="41.8" y="175.6">7B3&lt;&gt;</text>
<text x="120" y="175.6">10B4&lt;&gt;</text>
<text x="130.7" y="175.6">7B3&lt;&gt;</text>
<text x="225.8" y="175.6">8C5&lt;</text>
<text x="233.4" y="175.6">10E4&lt;&gt;</text>
<text x="244" y="175.6">6E1&gt;</text>
<text x="329.9" y="175.6">8C5&lt;</text>
<text x="337.5" y="175.6">10E6&lt;&gt;</text>
<text x="348.2" y="175.6">6E1&gt;</text>
<text x="44" y="251.8">10B6&lt;&gt;</text>
<text x="54.7" y="251.8">7C6&lt;&gt;</text>
<text x="135.4" y="251.8">10B4&lt;&gt;</text>
<text x="146.1" y="251.8">7C6&lt;&gt;</text>
<text x="237" y="251.8">10B6&lt;&gt;</text>
<text x="247.7" y="251.8">7C6&lt;&gt;</text>
</g>
<g font-size="2.2">
<text x="313.4" y="48.3">E29</text>
<text x="319.7" y="82.1">LED4</text>
<text x="87.4" y="175.3">E31</text>
<text x="176.3" y="175.3">E32</text>
<text x="87.4" y="251.5">E28</text>
<text x="178.8" y="251.5">E26</text>
<text x="280.4" y="251.5">E27</text>
<text x="106.4" y="257.4">LED3</text>
<text x="197.8" y="257.4">LED2</text>
<text x="299.4" y="257.4">LED1</text>
<text x="107.1" y="262.5">RED</text>
<text x="195.8" y="262.5">GREEN</text>
<text x="299.2" y="262.5">BLUE</text>
</g>
<g font-size="2.1">
<text x="46.9" y="16.9">1</text>
<text x="90.9" y="16.9">2</text>
<text x="135" y="16.9">3</text>
<text x="179" y="16.9">4</text>
<text x="223.1" y="16.9">5</text>
<text x="267.1" y="16.9">6</text>
<text x="311.1" y="16.9">7</text>
<text x="355.2" y="16.9">8</text>
<text x="399.2" y="16.9">9</text>
<text x="21.1" y="40.7">A</text>
<text x="422.4" y="40.7">A</text>
<text x="21.1" y="86">B</text>
<text x="422.4" y="86">B</text>
<text x="21.1" y="131.3">C</text>
<text x="422.4" y="131.3">C</text>
<text x="21.1" y="176.6">D</text>
<text x="422.4" y="176.6">D</text>
<text x="21.1" y="221.9">E</text>
<text x="422.4" y="221.9">E</text>
<text x="21.1" y="267.3">F</text>
<text x="422.4" y="267.3">F</text>
<text x="46.9" y="293.7">1</text>
<text x="90.9" y="293.7">2</text>
<text x="135" y="293.7">3</text>
<text x="179" y="293.7">4</text>
<text x="223.1" y="293.7">5</text>
<text x="267.1" y="293.7">6</text>
<text x="311.1" y="293.7">7</text>
<text x="355.2" y="293.7">8</text>
<text x="399.2" y="293.7">9</text>
</g>
<text font-size="2" x="317" y="86.7">WHITE</text>
<g font-size="1.8">
<text x="348.4" y="269.1">Title</text>
<text x="348.1" y="282.2">Size</text>
<text x="356.9" y="282.2">Document Number</text>
<text x="348.4" y="289.4">Date:</text>
</g>
<g font-size="1.7">
<text x="396.2" y="185.5" transform="rotate(-90 396.2 185.5)">1</text>
<text x="396.2" y="181.8" transform="rotate(-90 396.2 181.8)">2</text>
</g>
<g font-size=".4">
<text x="341.9" y="59.5" transform="rotate(-90 341.9 59.5)">1</text>
<text x="341.9" y="74.7" transform="rotate(-90 341.9 74.7)">1</text>
<text x="78.7" y="86.2">1</text>
<text x="78.7" y="111.6">1</text>
</g>
</svg>
